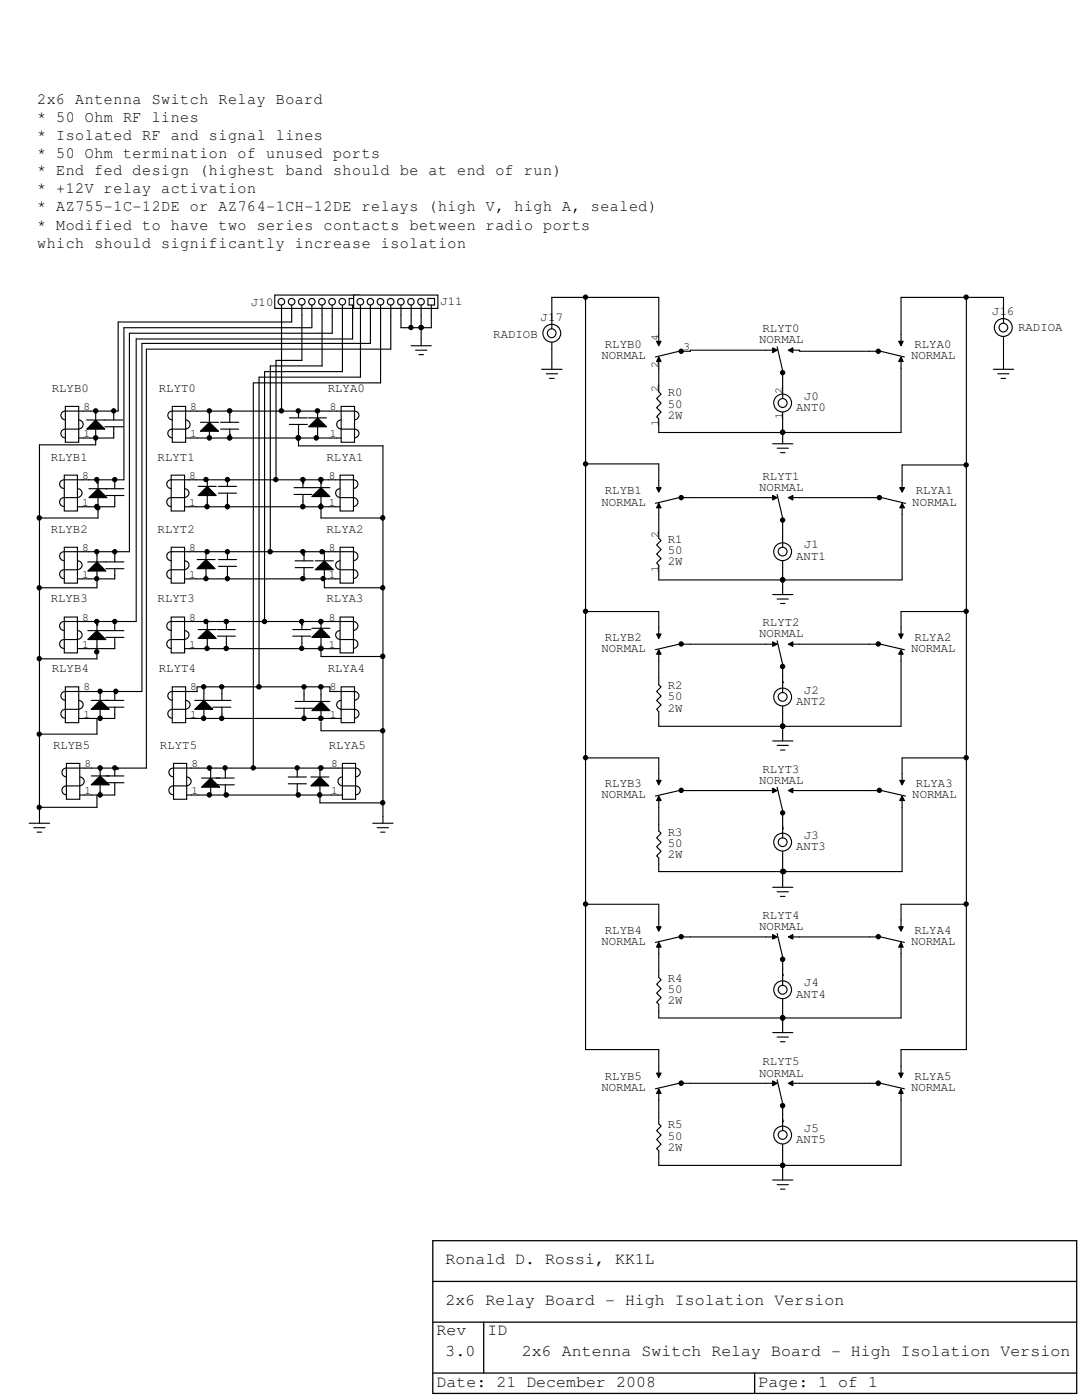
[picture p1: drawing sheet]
<svg xmlns="http://www.w3.org/2000/svg" width="216mm" height="279mm" viewBox="0 0 216 279" stroke-linecap="round" stroke-linejoin="round" font-family="sans-serif">
<path d="M180.5 69l-4.8 1.1 4.8 1.1M180.7 98.2l-4.8 1.1 4.8 1.2M180.5 127.4l-4.8 1.2 4.8 1.1M180.7 156.6l-4.8 1.2 4.8 1.1M180.5 185.8l-4.8 1.2 4.8 1.1M180.5 215.1l-4.8 1.1 4.8 1.1" fill="none" stroke="#fff" stroke-width=".22"/>
<g fill="#000">
<path d="M179.8 71.2l.4 .9h-.9zM179.3 68.1h.9l-.4 .9zM179.5 97.3h1l-.5 .9zM180 100.5l.5 .8h-1zM179.8 129.7l.4 .9h-.9zM179.3 126.5h.9l-.4 .9zM180 158.9l.5 .9h-1zM179.5 155.7h1l-.5 .9zM179.8 188.1l.4 .9h-.9zM179.3 185h.9l-.4 .8zM179.8 217.3l.4 .9h-.9zM179.3 214.2h.9l-.4 .9z"/>
<circle cx="175.3" cy="70.1" r=".43"/>
<circle cx="175.5" cy="99.3" r=".43"/>
<circle cx="175.3" cy="128.5" r=".43"/>
<circle cx="175.5" cy="157.7" r=".43"/>
<circle cx="175.3" cy="186.9" r=".43"/>
<circle cx="175.2" cy="216.2" r=".44"/>
</g>
<g fill="none" stroke="#000" stroke-width=".22">
<path d="M173.5 70.1h1.3M175.7 70.1l4.8 1.1M179.3 68.1h.9l-.4 .9zM179.8 71.2l.4 .9h-.9zM179.8 66.8v1.3M179.8 72.1v1.4M173.7 99.3h1.3M175.9 99.3l4.8 1.2M179.5 97.3h1l-.5 .9zM180 96v1.3M180 100.5l.5 .8h-1zM180 101.3v1.4"/>
<path d="M173.5 128.6h1.3M175.7 128.6l4.8 1.1M179.3 126.5h.9l-.4 .9zM179.8 129.7l.4 .9h-.9zM179.8 125.2v1.3M179.8 130.6v1.3M173.7 157.8h1.3M175.9 157.8l4.8 1.1M179.5 155.7h1l-.5 .9zM180 158.9l.5 .9h-1zM180 154.4v1.3M180 159.8v1.3"/>
<path d="M173.5 187h1.3M175.7 187l4.8 1.1M179.3 185h.9l-.4 .8zM179.8 188.1l.4 .9h-.9zM179.8 183.6v1.4M179.8 189v1.3M173.5 216.2h1.3M175.7 216.2l4.8 1.1M179.3 214.2h.9l-.4 .9zM179.8 217.3l.4 .9h-.9zM179.8 212.8v1.4M179.8 218.2v1.4"/>
<circle cx="175.3" cy="70.1" r=".43"/>
<circle cx="175.5" cy="99.3" r=".43"/>
<circle cx="175.3" cy="128.5" r=".43"/>
<circle cx="175.5" cy="157.7" r=".43"/>
<circle cx="175.3" cy="186.9" r=".43"/>
<circle cx="175.2" cy="216.2" r=".44"/>
</g>
<circle cx="156.2" cy="168.1" r="1.78" fill="#fff"/>
<circle cx="156.2" cy="168.1" r="1.78" fill="none" stroke="#000" stroke-width=".22"/>
<circle cx="156.2" cy="168.1" r=".88" fill="#fff"/>
<g fill="none" stroke="#000" stroke-width=".22">
<path d="M154.2 147.9h4M155.1 148.8h2.2M155.7 149.7h.9M156.2 146.5v1.4M154.2 177.1h4M155.1 178h2.2M155.7 178.9h.9M156.2 165v2.2M156.2 169.9v1.3M156.2 175.7v1.4"/>
<circle cx="156.2" cy="168.1" r=".88"/>
</g>
<circle cx="156.2" cy="197.5" r="1.78" fill="#fff"/>
<circle cx="156.2" cy="197.5" r="1.78" fill="none" stroke="#000" stroke-width=".22"/>
<circle cx="156.2" cy="197.5" r=".89" fill="#fff"/>
<g fill="none" stroke="#000" stroke-width=".22">
<path d="M156.2 194.4v2.2M156.2 199.3v1.4"/>
<circle cx="156.2" cy="197.5" r=".89"/>
</g>
<circle cx="156.2" cy="226.5" r="1.78" fill="#fff"/>
<circle cx="156.2" cy="226.5" r="1.78" fill="none" stroke="#000" stroke-width=".22"/>
<circle cx="156.2" cy="226.5" r=".88" fill="#fff"/>
<g fill="none" stroke="#000" stroke-width=".22">
<path d="M156.2 223.4v2.2M156.2 228.3v1.4"/>
<circle cx="156.2" cy="226.5" r=".88"/>
</g>
<circle cx="156.2" cy="139.1" r="1.78" fill="#fff"/>
<circle cx="156.2" cy="139.1" r="1.78" fill="none" stroke="#000" stroke-width=".22"/>
<circle cx="156.2" cy="139.1" r=".88" fill="#fff"/>
<g fill="none" stroke="#000" stroke-width=".22">
<path d="M154.2 118.7h4M155.1 119.5h2.2M156.2 117.3v1.4M155.7 120.4h.9M156.2 136v2.2M156.2 140.9v1.3"/>
<circle cx="156.2" cy="139.1" r=".88"/>
</g>
<circle cx="156.2" cy="110.1" r="1.78" fill="#fff"/>
<circle cx="156.2" cy="110.1" r="1.78" fill="none" stroke="#000" stroke-width=".22"/>
<circle cx="156.2" cy="110.1" r=".88" fill="#fff"/>
<g fill="none" stroke="#000" stroke-width=".22">
<path d="M154.2 88.6h4M155.1 89.4h2.2M155.7 90.3h.9M156.2 87.2v1.4M156.2 107v2.2M156.2 111.9v1.4"/>
<circle cx="156.2" cy="110.1" r=".88"/>
</g>
<circle cx="156.2" cy="80.4" r="1.78" fill="#fff"/>
<circle cx="156.2" cy="80.4" r="1.78" fill="none" stroke="#000" stroke-width=".22"/>
<circle cx="156.2" cy="80.4" r=".89" fill="#fff"/>
<g fill="none" stroke="#000" stroke-width=".22">
<path d="M131 68.1h.9l-.5 .9zM131.4 71.2l.5 .9h-.9zM131.4 66.8v1.3M131.4 72.1v1.4M135.5 70.1l-4.7 1.1M136.4 70.1h1.4M152.8 69.9h1.4M154.2 69.4l.9 .5-.9 .5zM155.1 69.2l1.1 4.8M156.2 74.8v1.4M156.2 77.3v2.2M157.3 69.9l.9-.5v1z"/>
<path d="M158.2 69.9h1.4M131 97.3h.9l-.5 .9zM131.4 96v1.3M135.5 99.3l-4.7 1.2M136.4 99.3h1.4M152.8 99.3h1.4M154.2 98.9l.9 .4-.9 .5zM155.1 98.7l1.1 4.7M156.2 82.3v1.3M157.3 99.3l.9-.4v.9zM158.2 99.3h1.4M131.4 100.5l.5 .8h-.9z"/>
<path d="M131.4 101.3v1.4M156.2 104.3v1.3M131 126.5h.9l-.5 .9zM131.4 129.7l.5 .9h-.9zM131.4 125.2v1.3M131.4 130.6v1.3M135.5 128.6l-4.7 1.1M136.4 128.6h1.4M152.8 128.6h1.4M154.2 128.1l.9 .5-.9 .4zM155.1 127.9l1.1 4.7M156.2 133.5v1.3"/>
<path d="M157.3 128.6l.9-.5v.9zM158.2 128.6h1.4M131 155.7h.9l-.5 .9zM131.4 158.9l.5 .9h-.9zM131.4 154.4v1.3M131.4 159.8v1.3M135.5 157.8l-4.7 1.1M136.4 157.8h1.4M152.8 157.8h1.4M154.2 157.3l.9 .5-.9 .4zM155.1 157.1l1.1 4.7M157.3 157.8l.9-.5v.9z"/>
<path d="M158.2 157.8h1.4M156.2 162.7v1.3M131 185h.9l-.5 .8zM131.4 188.1l.5 .9h-.9zM131.4 183.6v1.4M131.4 189v1.3M135.5 187l-4.7 1.1M136.4 187h1.4M152.8 187h1.4M154.2 186.5l.9 .5-.9 .4zM155.1 186.3l1.1 4.7M156.2 191.9v1.4"/>
<path d="M157.3 187l.9-.5v.9zM158.2 187h1.4M131 214.2h.9l-.5 .9zM131.4 217.3l.5 .9h-.9zM131.4 212.8v1.4M131.4 218.2v1.4M135.5 216.2l-4.7 1.1M136.4 216.2h1.4M152.8 216.2h1.4M154.2 215.7l.9 .5-.9 .5zM154.2 206.1h4M155.1 215.5l1.1 4.7"/>
<path d="M155.1 207h2.2M155.7 207.9h.9M156.2 204.7v1.4M157.3 216.2l.9-.5v1zM158.2 216.2h1.4M154.2 235.5h4M155.1 236.4h2.2M155.7 237.3h.9M156.2 221.1v1.4M156.2 234.2v1.3"/>
<circle cx="135.9" cy="70.1" r=".43"/>
<circle cx="156.2" cy="74.4" r=".43"/>
<circle cx="135.9" cy="99.3" r=".43"/>
<circle cx="156.2" cy="80.4" r=".89"/>
<circle cx="156.2" cy="103.8" r=".43"/>
<circle cx="135.9" cy="128.5" r=".43"/>
<circle cx="156.2" cy="133" r=".43"/>
<circle cx="135.9" cy="157.7" r=".43"/>
<circle cx="156.2" cy="162.2" r=".43"/>
<circle cx="135.9" cy="186.9" r=".43"/>
<circle cx="156.2" cy="191.4" r=".44"/>
<circle cx="135.9" cy="216.2" r=".44"/>
<circle cx="156.2" cy="220.7" r=".44"/>
</g>
<path d="M130.8 69l4.7 1.1-4.7 1.1M155.1 69.2l1.1 4.8 1.1-4.8M130.8 98.2l4.7 1.1-4.7 1.2M155.1 98.7l1.1 4.7 1.1-4.7M130.8 127.4l4.7 1.2-4.7 1.1M155.1 127.9l1.1 4.7 1.1-4.7M130.8 156.6l4.7 1.2-4.7 1.1M155.1 157.1l1.1 4.7 1.1-4.7M130.8 185.8l4.7 1.2-4.7 1.1M155.1 186.3l1.1 4.7 1.1-4.7M130.8 215.1l4.7 1.1-4.7 1.1M155.1 215.5l1.1 4.7 1.1-4.7" fill="none" stroke="#fff" stroke-width=".22"/>
<g fill="#000">
<path d="M131.4 71.2l.5 .9h-.9zM131 68.1h.9l-.5 .9zM154.2 69.4l.9 .5-.9 .5zM157.3 69.9l.9-.5v1zM131 97.3h.9l-.5 .9zM154.2 98.9l.9 .4-.9 .5zM157.3 99.3l.9-.4v.9zM131.4 100.5l.5 .8h-.9zM131.4 129.7l.5 .9h-.9zM131 126.5h.9l-.5 .9zM154.2 128.1l.9 .5-.9 .4zM157.3 128.6l.9-.5v.9z"/>
<path d="M131.4 158.9l.5 .9h-.9zM131 155.7h.9l-.5 .9zM154.2 157.3l.9 .5-.9 .4zM157.3 157.8l.9-.5v.9zM131.4 188.1l.5 .9h-.9zM131 185h.9l-.5 .8zM154.2 186.5l.9 .5-.9 .4zM157.3 187l.9-.5v.9zM131.4 217.3l.5 .9h-.9zM131 214.2h.9l-.5 .9zM154.2 215.7l.9 .5-.9 .5zM157.3 216.2l.9-.5v1z"/>
<circle cx="135.9" cy="70.1" r=".43"/>
<circle cx="156.2" cy="74.4" r=".43"/>
<circle cx="135.9" cy="99.3" r=".43"/>
<circle cx="156.2" cy="103.8" r=".43"/>
<circle cx="135.9" cy="128.5" r=".43"/>
<circle cx="156.2" cy="133" r=".43"/>
<circle cx="135.9" cy="157.7" r=".43"/>
<circle cx="156.2" cy="162.2" r=".43"/>
<circle cx="135.9" cy="186.9" r=".43"/>
<circle cx="156.2" cy="191.4" r=".44"/>
<circle cx="135.9" cy="216.2" r=".44"/>
<circle cx="156.2" cy="220.7" r=".44"/>
</g>
<circle cx="110.1" cy="66.5" r="1.78" fill="#fff"/>
<circle cx="110.1" cy="66.5" r="1.78" fill="none" stroke="#000" stroke-width=".22"/>
<circle cx="110.1" cy="66.5" r=".88" fill="#fff"/>
<g fill="none" stroke="#000" stroke-width=".22">
<path d="M108.1 73.7h4M109 74.6h2.3M109.6 75.5h1M110.1 63.4v2.2M110.1 68.3v1.4M110.1 72.3v1.4"/>
<circle cx="110.1" cy="66.5" r=".88"/>
</g>
<circle cx="200.2" cy="65.4" r="1.78" fill="#fff"/>
<circle cx="200.2" cy="65.4" r="1.78" fill="none" stroke="#000" stroke-width=".22"/>
<circle cx="200.2" cy="65.4" r=".87" fill="#fff"/>
<g fill="none" stroke="#000" stroke-width=".22">
<path d="M198.2 73.7h4.1M199.1 74.6h2.2M199.8 75.5h.9M200.2 62.3v2.2M200.2 67.2v1.3M200.2 72.3v1.4M17.7 99.3l1.9-1.8 1.7 1.8zM17.7 97.5h7M19.6 96.2v1.3M19.6 99.3v1.4M21.1 98.9h3.6M22.9 96.2v1.3"/>
<path d="M22.9 98.9v1.3M39.5 97.1h3.6M40 86.1l1.8-1.8 1.8 1.8zM40 84.3h3.6M41.4 97.1l1.7 1.8h-3.6zM41.4 95.8v1.3M41.4 98.9v1.3M41.8 82.9v1.4M41.8 86.1v1.3M43.6 97.1h3.6M43.6 98.4h3.6M44 84.3h3.6"/>
<path d="M44 85.6h3.6M45.4 95.8v1.3M45.4 98.4v1.4M45.8 82.9v1.4M45.8 85.6v1.4M57.7 83.4h3.6M57.7 84.7h3.6M58.7 97.3h7.1M58.7 98.7h3.5M59.6 82v1.4M59.6 84.7v1.4M60.5 96v1.3"/>
<path d="M60.5 98.7v1.3M61.6 83.4h3.6M62.2 99.1l1.9-1.8 1.7 1.8zM63.4 83.4l1.8 1.8h-3.6zM63.4 82v1.4M63.4 85.2v1.3M64.1 96v1.3M64.1 99.1v1.4M17.5 114l1.8-1.9 1.8 1.9zM17.5 112.1h7.2M19.3 110.8v1.3M19.3 114v1.3"/>
<path d="M21.1 113.5h3.6M22.9 110.8v1.3M22.9 113.5v1.3M39.3 111.7h3.6M41.1 111.7l1.8 1.8h-3.6zM41.1 110.4v1.3M41.1 113.5v1.3M43.6 111.7h3.6M43.6 113h3.6M45.4 110.4v1.3M45.4 113v1.4M58.9 111.9h3.6"/>
<path d="M58.9 113.3h3.6M60.7 110.6v1.3M60.7 113.3v1.3M62.9 113.7l1.8-1.8 1.8 1.8zM62.9 111.9h3.6M64.7 110.6v1.3M64.7 113.7v1.4M17.5 127.6l1.8-1.7 1.8 1.7zM17.5 125.9h7.2M18.2 139.8h6.5M19.3 124.5v1.4M19.3 127.6v1.4"/>
<path d="M20 139.8l1.8 1.8h-3.6zM20 138.4v1.4M21.1 127.2h3.6M22.9 124.5v1.4M22.9 127.2v1.4M22.9 138.4v1.4M38.9 139.8h7.2M39.5 127.4l1.9-1.8 1.7 1.8zM39.5 125.6h3.6M40.7 138.4v1.4M41.4 124.3v1.3M41.4 127.4v1.4"/>
<path d="M43.4 125.6h3.5M43.4 127h3.5M44.3 138.4v1.4M45.2 124.3v1.3M45.2 127v1.3M58.4 125.6h3.6M58.4 127h3.6M58.9 140h6.9M60.2 124.3v1.3M60.2 127v1.3M60.7 138.6v1.4M62.2 127.2l1.9-1.8 1.7 1.8z"/>
<path d="M62.2 125.4h3.6M64.1 124v1.4M64.1 127.2v1.4M64.1 138.6v1.4M18.2 156.6l1.8-1.7 1.8 1.7zM18.2 154.9h6.5M20 141.6v1.3M20 153.5v1.4M20 156.6v1.4M21.1 156.2h3.6M21.1 141.1h3.6M22.9 141.1v1.4"/>
<path d="M22.9 153.5v1.4M22.9 156.2v1.3M38.9 141.6l1.8-1.8 1.8 1.8zM40.2 155.3h6.5M40.7 141.6v1.3M42 155.3l1.8 1.8h-3.6zM42 153.9v1.4M42 157.1v1.4M42.5 141.1h3.6M43.1 156.6h3.6M44.3 141.1v1.4M45 153.9v1.4"/>
<path d="M45 156.6v1.4M57.5 155.1h3.6M57.5 156.4h3.6M58.9 141.4h3.6M59.3 153.7v1.4M59.3 156.4v1.4M60.7 141.4v1.3M62 156.8l1.8-1.7 1.8 1.7zM62 155.1h3.6M62.2 141.8l1.9-1.8 1.7 1.8zM63.8 153.7v1.4M63.8 156.8v1.4"/>
<path d="M64.1 141.8v1.4M5.8 164.3h4.1M6.7 165.2h2.3M7.4 166.1h.9M7.9 162.9v1.4M74.4 164.3h4M75.3 165.2h2.2M75.9 166.1h.9M76.4 162.9v1.4"/>
<circle cx="200.2" cy="65.4" r=".87"/>
</g>
<g fill="#000">
<path d="M17.7 99.3l1.9-1.8 1.7 1.8zM41.4 97.1l1.7 1.8h-3.6zM40 86.1l1.8-1.8 1.8 1.8zM63.4 83.4l1.8 1.8h-3.6zM62.2 99.1l1.9-1.8 1.7 1.8zM19.3 112.1l1.8 1.9h-3.6zM41.1 111.7l1.8 1.8h-3.6zM62.9 113.7l1.8-1.8 1.8 1.8zM17.5 127.6l1.8-1.7 1.8 1.7zM20 139.8l1.8 1.8h-3.6zM38.9 141.6l1.8-1.8 1.8 1.8zM39.5 127.4l1.9-1.8 1.7 1.8z"/>
<path d="M64.1 140l1.7 1.8h-3.6zM64.1 125.4l1.7 1.8h-3.6zM20 154.9l1.8 1.7h-3.6zM42 155.3l1.8 1.8h-3.6zM62 156.8l1.8-1.7 1.8 1.7z"/>
</g>
<path d="M68.3 152.4h2.7v7.1h-2.7z" fill-rule="evenodd" fill="#fff"/>
<path d="M66.1 153.3h4.9a.87 .87 0 0 1 .9 .9 .87 .87 0 0 1-.9 .8M66.1 158.7h2.2M68.3 155.1a.87 .87 0 0 0-.9 .8 .87 .87 0 0 0 .9 .9M68.3 152.4h2.7v7.1h-2.7zM68.3 156.8h2.7a.89 .89 0 0 1 .9 .9 .89 .89 0 0 1-.9 .9" fill="none" stroke="#000" stroke-width=".22"/>
<path d="M34.6 152.4h2.7v7.1h-2.7z" fill-rule="evenodd" fill="#fff"/>
<path d="M34.6 153.3a.87 .87 0 0 0-.9 .9 .87 .87 0 0 0 .9 .8M34.6 156.8a.89 .89 0 0 0-.9 .9 .89 .89 0 0 0 .9 .9M34.6 152.4h2.7v7.1h-2.7zM34.6 153.3h4.9M34.6 156.8h2.7M37.3 155.1a.87 .87 0 0 1 .8 .8 .87 .87 0 0 1-.8 .9M37.3 158.7h2.2" fill="none" stroke="#000" stroke-width=".22"/>
<path d="M13.3 152.4h2.6v7.1h-2.6z" fill-rule="evenodd" fill="#fff"/>
<path d="M13.2 153.3a.87 .87 0 0 0-.8 .9 .87 .87 0 0 0 .8 .8M13.2 156.8a.89 .89 0 0 0-.8 .9 .89 .89 0 0 0 .8 .9M13.3 152.4h2.6v7.1h-2.6zM13.3 153.3h4.9M13.3 156.8h2.7M15.9 155.1a.87 .87 0 0 1 .9 .8 .87 .87 0 0 1-.9 .9M16 158.7h2.2" fill="none" stroke="#000" stroke-width=".22"/>
<path d="M68.1 137.1h2.6v7.1h-2.6z" fill-rule="evenodd" fill="#fff"/>
<path d="M65.8 138h5M68.1 137.1h2.6v7.1h-2.6zM68.1 139.8a.87 .87 0 0 0-.9 .9 .87 .87 0 0 0 .9 .8M70.7 138a.87 .87 0 0 1 .9 .9 .87 .87 0 0 1-.9 .8M65.8 143.4h2.3M68.1 141.6h2.7M70.7 141.6a.89 .89 0 0 1 .9 .9 .89 .89 0 0 1-.9 .8" fill="none" stroke="#000" stroke-width=".22"/>
<path d="M34.4 137.1h2.6v7.1h-2.6z" fill-rule="evenodd" fill="#fff"/>
<path d="M34.3 138a.87 .87 0 0 0-.8 .9 .87 .87 0 0 0 .8 .8M34.4 137.1h2.6v7.1h-2.6zM34.4 138h4.9M37 139.8a.87 .87 0 0 1 .9 .9 .87 .87 0 0 1-.9 .8M34.3 141.6a.89 .89 0 0 0-.8 .9 .89 .89 0 0 0 .8 .8M34.4 141.6h2.7M37.1 143.4h2.2" fill="none" stroke="#000" stroke-width=".22"/>
<path d="M13 137.1h2.7v7.1h-2.7z" fill-rule="evenodd" fill="#fff"/>
<path d="M13 137.1h2.7v7.1h-2.7zM15.7 139.8a.87 .87 0 0 1 .9 .9 .87 .87 0 0 1-.9 .8M18 138h-5a.87 .87 0 0 0-.9 .9 .87 .87 0 0 0 .9 .8M15.7 141.6h-2.7a.89 .89 0 0 0-.9 .9 .89 .89 0 0 0 .9 .8M15.7 143.4h2.3" fill="none" stroke="#000" stroke-width=".22"/>
<path d="M67.9 123.1h2.6v7.2h-2.6z" fill-rule="evenodd" fill="#fff"/>
<path d="M65.6 124h5M65.6 129.5h2.3M67.8 125.9a.87 .87 0 0 0-.8 .8 .87 .87 0 0 0 .8 .9M67.9 123.1h2.6v7.2h-2.6zM67.9 127.6h2.7M70.5 124a.89 .89 0 0 1 .9 .9 .89 .89 0 0 1-.9 .9M70.5 127.6a.89 .89 0 0 1 .9 .9 .89 .89 0 0 1-.9 .9" fill="none" stroke="#000" stroke-width=".22"/>
<path d="M34.2 123.1h2.6v7.2h-2.6z" fill-rule="evenodd" fill="#fff"/>
<path d="M34.1 124a.89 .89 0 0 0-.8 .9 .89 .89 0 0 0 .8 .9M34.1 127.6a.89 .89 0 0 0-.8 .9 .89 .89 0 0 0 .8 .9M34.2 123.1h2.6v7.2h-2.6zM34.2 124h4.9M34.2 127.6h2.7M36.8 125.9a.87 .87 0 0 1 .9 .8 .87 .87 0 0 1-.9 .9M36.9 129.5h2.2" fill="none" stroke="#000" stroke-width=".22"/>
<path d="M12.8 123.1h2.7v7.2h-2.7z" fill-rule="evenodd" fill="#fff"/>
<path d="M12.8 124a.89 .89 0 0 0-.9 .9 .89 .89 0 0 0 .9 .9M12.8 127.6a.89 .89 0 0 0-.9 .9 .89 .89 0 0 0 .9 .9M12.8 123.1h2.7v7.2h-2.7zM12.8 124h4.9M12.8 127.6h2.7M15.5 125.9a.87 .87 0 0 1 .9 .8 .87 .87 0 0 1-.9 .9M15.5 129.5h2.2" fill="none" stroke="#000" stroke-width=".22"/>
<path d="M67.9 109.2h2.6v7.2h-2.6z" fill-rule="evenodd" fill="#fff"/>
<path d="M65.6 110.1h5M65.6 115.5h2.3M67.8 111.9a.87 .87 0 0 0-.8 .9 .87 .87 0 0 0 .8 .9M67.9 109.2h2.6v7.2h-2.6zM67.9 113.7h2.7M70.5 110.1a.89 .89 0 0 1 .9 .9 .89 .89 0 0 1-.9 .9M70.5 113.7a.89 .89 0 0 1 .9 .9 .89 .89 0 0 1-.9 .9" fill="none" stroke="#000" stroke-width=".22"/>
<path d="M34.2 109.2h2.6v7.2h-2.6z" fill-rule="evenodd" fill="#fff"/>
<path d="M34.1 110.1a.89 .89 0 0 0-.8 .9 .89 .89 0 0 0 .8 .9M34.1 113.7a.89 .89 0 0 0-.8 .9 .89 .89 0 0 0 .8 .9M34.2 109.2h2.6v7.2h-2.6zM34.2 110.1h4.9M34.2 113.7h2.7M36.8 111.9a.87 .87 0 0 1 .9 .9 .87 .87 0 0 1-.9 .9M36.9 115.5h2.2" fill="none" stroke="#000" stroke-width=".22"/>
<path d="M12.8 109.2h2.7v7.2h-2.7z" fill-rule="evenodd" fill="#fff"/>
<path d="M12.8 110.1a.89 .89 0 0 0-.9 .9 .89 .89 0 0 0 .9 .9M12.8 113.7a.89 .89 0 0 0-.9 .9 .89 .89 0 0 0 .9 .9M12.8 109.2h2.7v7.2h-2.7zM12.8 110.1h4.9M15.5 111.9a.87 .87 0 0 1 .9 .9 .87 .87 0 0 1-.9 .9h-2.7M15.5 115.5h2.2" fill="none" stroke="#000" stroke-width=".22"/>
<path d="M12.8 94.8h2.7v7.2h-2.7z" fill-rule="evenodd" fill="#fff"/>
<path d="M12.8 95.8a.87 .87 0 0 0-.9 .8 .87 .87 0 0 0 .9 .9M12.8 99.3a.89 .89 0 0 0-.9 .9 .89 .89 0 0 0 .9 .9M12.8 94.8h2.7v7.2h-2.7zM12.8 95.8h4.9M12.8 99.3h2.7M15.5 97.5a.87 .87 0 0 1 .9 .9 .87 .87 0 0 1-.9 .9M15.5 101.1h2.2" fill="none" stroke="#000" stroke-width=".22"/>
<path d="M34.2 94.8h2.6v7.2h-2.6z" fill-rule="evenodd" fill="#fff"/>
<path d="M34.1 95.8a.87 .87 0 0 0-.8 .8 .87 .87 0 0 0 .8 .9M34.1 99.3a.89 .89 0 0 0-.8 .9 .89 .89 0 0 0 .8 .9M34.2 94.8h2.6v7.2h-2.6zM34.2 95.8h4.9M34.2 99.3h2.7M36.8 97.5a.87 .87 0 0 1 .9 .9 .87 .87 0 0 1-.9 .9M36.9 101.1h2.2" fill="none" stroke="#000" stroke-width=".22"/>
<path d="M67.9 94.8h2.6v7.2h-2.6z" fill-rule="evenodd" fill="#fff"/>
<g fill="none" stroke="#000" stroke-width=".22">
<path d="M17.3 83.8h7.2M19.1 83.8l1.8 1.8h-3.6zM19.1 82.5v1.3M19.1 85.6v1.4M20.9 85.2h3.6M22.7 82.5v1.3M22.7 85.2v1.3M65.6 95.8h5M67.8 97.5a.87 .87 0 0 0-.8 .9 .87 .87 0 0 0 .8 .9M67.9 94.8h2.6v7.2h-2.6zM67.9 99.3h2.7M70.5 95.8a.87 .87 0 0 1 .9 .8 .87 .87 0 0 1-.9 .9"/>
<path d="M70.5 99.3a.89 .89 0 0 1 .9 .9 .89 .89 0 0 1-.9 .9M65.6 101.1h2.3"/>
</g>
<path d="M19.1 83.8l1.8 1.8h-3.6z" fill="#000"/>
<path d="M13 81.1h2.7v7.2h-2.7z" fill-rule="evenodd" fill="#fff"/>
<path d="M13 81.1h2.7v7.2h-2.7zM15.7 83.8a.89 .89 0 0 1 .9 .9 .89 .89 0 0 1-.9 .9M15.7 85.6h-2.7a.87 .87 0 0 0-.9 .9 .87 .87 0 0 0 .9 .9M15.7 87.4h2.3M18 82h-5a.87 .87 0 0 0-.9 .9 .87 .87 0 0 0 .9 .9" fill="none" stroke="#000" stroke-width=".22"/>
<path d="M68.1 81.1h2.6v7.2h-2.6z" fill-rule="evenodd" fill="#fff"/>
<path d="M65.8 82h5M65.8 87.4h2.3M68.1 81.1h2.6v7.2h-2.6zM68.1 83.8a.89 .89 0 0 0-.9 .9 .89 .89 0 0 0 .9 .9M68.1 85.6h2.7M70.7 82a.87 .87 0 0 1 .9 .9 .87 .87 0 0 1-.9 .9M70.7 85.6a.87 .87 0 0 1 .9 .9 .87 .87 0 0 1-.9 .9" fill="none" stroke="#000" stroke-width=".22"/>
<path d="M34.4 81.1h2.6v7.2h-2.6z" fill-rule="evenodd" fill="#fff"/>
<path d="M82 69h4.1M82.9 69.9h2.3M83.6 70.8h.9M84 67.6v1.4M34.3 82a.87 .87 0 0 0-.8 .9 .87 .87 0 0 0 .8 .9M34.3 85.6a.87 .87 0 0 0-.8 .9 .87 .87 0 0 0 .8 .9M34.4 81.1h2.6v7.2h-2.6zM34.4 82h4.9M34.4 85.6h2.7M37 83.8a.89 .89 0 0 1 .9 .9 .89 .89 0 0 1-.9 .9M37.1 87.4h2.2" fill="none" stroke="#000" stroke-width=".22"/>
<path d="M54.8 58.9h16.8v2.7h-16.8z" fill-rule="evenodd" fill="#fff"/>
<path d="M54.8 58.9h16.8v2.7h-16.8z" fill="none" stroke="#000" stroke-width=".22"/>
<path d="M69.7 59.6h1.3v1.3h-1.3z" fill-rule="evenodd" fill="#fff"/>
<path d="M69.7 59.6h1.3v1.3h-1.3z" fill="none" stroke="#000" stroke-width=".22"/>
<circle cx="68.3" cy="60.2" r=".66" fill="#fff"/>
<circle cx="68.3" cy="60.2" r=".66" fill="none" stroke="#000" stroke-width=".22"/>
<circle cx="66.3" cy="60.2" r=".66" fill="#fff"/>
<circle cx="66.3" cy="60.2" r=".66" fill="none" stroke="#000" stroke-width=".22"/>
<circle cx="64.2" cy="60.2" r=".66" fill="#fff"/>
<circle cx="64.2" cy="60.2" r=".66" fill="none" stroke="#000" stroke-width=".22"/>
<circle cx="62.2" cy="60.2" r=".65" fill="#fff"/>
<circle cx="62.2" cy="60.2" r=".65" fill="none" stroke="#000" stroke-width=".22"/>
<circle cx="60.2" cy="60.2" r=".66" fill="#fff"/>
<circle cx="60.2" cy="60.2" r=".66" fill="none" stroke="#000" stroke-width=".22"/>
<circle cx="58.2" cy="60.2" r=".66" fill="#fff"/>
<circle cx="58.2" cy="60.2" r=".66" fill="none" stroke="#000" stroke-width=".22"/>
<circle cx="56.1" cy="60.2" r=".66" fill="#fff"/>
<g fill="none" stroke="#000" stroke-width=".22">
<path d="M56.2 60.9v2M58.2 60.9v2M60.2 60.9v2M62.2 60.9v2M64.3 60.9v2M66.3 60.9v2M68.3 60.9v2M70.4 60.9v2"/>
<circle cx="56.1" cy="60.2" r=".66"/>
</g>
<path d="M70.6 58.9h16.8v2.7h-16.8z" fill-rule="evenodd" fill="#fff"/>
<path d="M70.6 58.9h16.8v2.7h-16.8z" fill="none" stroke="#000" stroke-width=".22"/>
<path d="M85.4 59.6h1.3v1.3h-1.3z" fill-rule="evenodd" fill="#fff"/>
<path d="M85.4 59.6h1.3v1.3h-1.3z" fill="none" stroke="#000" stroke-width=".22"/>
<circle cx="84" cy="60.2" r=".66" fill="#fff"/>
<circle cx="84" cy="60.2" r=".66" fill="none" stroke="#000" stroke-width=".22"/>
<circle cx="82" cy="60.2" r=".65" fill="#fff"/>
<circle cx="82" cy="60.2" r=".65" fill="none" stroke="#000" stroke-width=".22"/>
<circle cx="80" cy="60.2" r=".66" fill="#fff"/>
<circle cx="80" cy="60.2" r=".66" fill="none" stroke="#000" stroke-width=".22"/>
<circle cx="78" cy="60.2" r=".66" fill="#fff"/>
<circle cx="78" cy="60.2" r=".66" fill="none" stroke="#000" stroke-width=".22"/>
<circle cx="75.9" cy="60.2" r=".66" fill="#fff"/>
<circle cx="75.9" cy="60.2" r=".66" fill="none" stroke="#000" stroke-width=".22"/>
<circle cx="73.9" cy="60.2" r=".65" fill="#fff"/>
<circle cx="73.9" cy="60.2" r=".65" fill="none" stroke="#000" stroke-width=".22"/>
<circle cx="71.9" cy="60.2" r=".66" fill="#fff"/>
<g fill="none" stroke="#000" stroke-width=".22">
<path d="M116.8 59.4v150.1h14.6v3.3M192.8 59.4v150.1h-13v3.3M56.2 62.9v19.1M58.2 62.9v1.4h-34.6v17.7h-5.6M60.2 62.9v9h-5.1v23.9M62.2 62.9v2.5h-37.5v30.4h-7M64.3 62.9v10.1h-10.4v37.1M66.3 62.9v3.6h-40.5v43.6h-8.1M68.3 62.9v11.3h-15.5v49.8M70.4 62.9v4.7h-43.2v56.4h-9.5M71.9 60.9v14.4h-20.2v61.8M73.9 60.9v7.6h-45.6v69.5h-10.3"/>
<path d="M75.9 60.9v15.5h-25.4v76.9M78 60.9v8.8h-48.8v83.6h-11M80 60.9v4.5h6.1v-4.5M82 60.9v4.5M84 60.9v6.7M110.1 63.4v-4h21.3v7.4M110.1 69.7v2.6M131.4 73.5v4.7l.5 .5-.9 .8 .9 1-.9 .9 .9 .9-.9 .8 .4 .5v2.7h48.4v-12.8M152.8 69.9h-15v.2M156.2 76.2v1.1M159.6 69.9v.2h13.9M200.2 62.3v-2.9h-20.4v7.4"/>
<path d="M200.2 68.5v3.8M19.1 87v1.8h-11.2v74.1M19.1 82v.5M19.3 95.8v.6h.3v-.2M22.7 86.5v.9h-4.7M22.7 82v.5M22.9 95.8v.4M39.1 95.8h26.5M39.3 87.4h26.5M39.3 82h26.5M41.8 87.4h.1M41.8 82v.9"/>
<path d="M45.4 95.8h.1M45.4 99.8v1.3M45.8 86.7h.1M45.8 82v.9M45.8 86.7v.7M59.6 82h.1M59.6 86.1v2.9h16.8v73.9M60.5 96.4h.1M60.5 95.8v.6M60.5 100v1.1M63.4 82h.1M63.4 86.5v.9"/>
<path d="M64.1 96.4h.1M64.1 95.8v.6M116.8 92.6h14.6v3.4M137.8 99.3h15M156.2 83.6v3.6M159.6 99.3h14.1M192.8 92.8h-12.8v3.2M19.3 101.1v.2h.3M19.3 110.1v.7M19.3 115.3v2h-11.4M19.6 100.7v2.7h-11.7M22.9 100.2v.9h-5.2"/>
<path d="M22.9 110.1v.7M22.9 114.8v.7h-5.2M39.1 110.1h26.5M39.1 115.5h26.5M39.1 101.1h26.5M41.1 110.1v.3M41.1 114.8v.7M41.4 100.2v.9M45.4 110.1v.3M45.4 114.4v1.1M60.5 110.1v.7h.2v-.2M60.7 114.6v.9"/>
<path d="M64.1 101.3h.1M64.1 100.5v2.9h12.3M64.3 110.1v-.2h.4v.7M64.5 115.5v.2h.2M64.7 115.1v2.2h11.7M131.4 102.7v4.7l.5 .5-.9 .9 .9 .9-.9 .9 .9 .9-.9 .9 .4 .4v2.9h48.6v-13M156.2 105.6v1.4M156.2 113.3v4M19.3 124.7h.1M19.3 124v.7M19.3 129v2.5h-11.4M20 138v.4"/>
<path d="M22.9 124v.5M22.9 128.6v.9h-5.2M23.2 138v.4h-.3M39.1 124h26.5M39.1 129.5h26.5M39.3 138v-.9h26.5v.9M40.7 137.1v1.3M41.4 124v.3M41.4 128.8v.7M44.3 137.1v1.3M45.2 124v.3M45.2 128.3v1.2"/>
<path d="M60.2 124.7h.1M60.2 124v.7M60.2 128.3v1.2M60.7 137.1v1.5M64.1 124.5h.1M64.1 124v.5M64.1 128.6v2.4h12.3M64.1 137.1v1.5M116.8 122h14.6v3.2M131.4 131.9v4.8l.5 .4-.9 .9 .9 .9-.9 .9 .9 .9-.9 .9 .4 .4v2.9h48.4v-13M137.8 128.6h15M156.2 136.2h.1"/>
<path d="M156.2 134.8v1.4M159.6 128.6h13.9M192.8 122h-13v3.2M19.3 143.4v3.1h-11.4M19.3 158.7v2.4h-11.4M20 153.7h.1M20 142.9v.5M20 153.3v.4M20 158v.7M22.9 157.5v1.2h-4.7M22.9 142.5v.9h-4.9M23.6 153.3v.2h-.7"/>
<path d="M39.3 143.4h26.5M39.5 158.7h26.6M39.5 153.3h26.6M40.7 142.9v.5M41.8 153.3v.4h.2v.2M42 158.5v.2M44.3 142.5v.9M45 153.3v.6M45 158v.5h.2v.2M59.3 153.3v.4M59.3 157.8v.9M60.7 142.7v.7"/>
<path d="M63.8 158.2v2h12.6M64.1 143.2v.2M64.1 144.1v1.7h12.3M64.1 153.3v.4h-.3M116.8 151.3h14.6v3.1M137.8 157.8h15M156.2 142.2v4.3M159.6 157.8h14.1M192.8 151.3h-12.8v3.1M131.4 161.1v4.8l.5 .4-.9 .9 .9 .9-.9 .9 .9 .9-.9 .9 .4 .4v2.7h48.6v-12.8M156.2 165.4h.1M156.2 164v1.4"/>
<path d="M156.2 171.2v4.5M116.8 180.5h14.6v3.1M131.4 190.3v4.8l.5 .4-.9 .9 .9 .9-.9 .9 .9 .9-.9 .9 .4 .4v2.8h48.4v-12.9M137.8 187h15M156.2 194.6h.1M156.2 193.3v1.3M159.6 187h13.9M192.8 180.5h-13v3.1M131.4 219.6v4.7l.5 .4-.9 .9 .9 .9-.9 .9 .9 .9-.9 .9 .4 .5v2.9h48.4v-13M137.8 216.2h15M156.2 200.7v4M159.6 216.2h13.9"/>
<path d="M156.2 223.8h.1M156.2 222.5v1.3M156.2 229.7v4.5"/>
<circle cx="116.8" cy="59.3" r=".43"/>
<circle cx="192.8" cy="59.3" r=".43"/>
<circle cx="71.9" cy="60.2" r=".66"/>
<circle cx="82" cy="65.4" r=".43"/>
<circle cx="84" cy="65.4" r=".43"/>
<circle cx="19.1" cy="87.4" r=".44"/>
<circle cx="19.1" cy="82" r=".43"/>
<circle cx="19.3" cy="95.7" r=".43"/>
<circle cx="22.7" cy="82" r=".43"/>
<circle cx="22.9" cy="95.7" r=".43"/>
<circle cx="41.1" cy="95.7" r=".43"/>
<circle cx="41.8" cy="87.4" r=".44"/>
<circle cx="41.8" cy="82" r=".43"/>
<circle cx="45.4" cy="95.7" r=".43"/>
<circle cx="45.8" cy="87.4" r=".45"/>
<circle cx="45.8" cy="82" r=".44"/>
<circle cx="55" cy="95.7" r=".43"/>
<circle cx="56.2" cy="82" r=".44"/>
<circle cx="59.5" cy="87.4" r=".44"/>
<circle cx="59.5" cy="82" r=".43"/>
<circle cx="60.4" cy="95.7" r=".44"/>
<circle cx="63.1" cy="87.4" r=".44"/>
<circle cx="63.4" cy="82" r=".44"/>
<circle cx="64" cy="95.7" r=".44"/>
<circle cx="116.8" cy="92.6" r=".43"/>
<circle cx="156.2" cy="86.3" r=".43"/>
<circle cx="192.8" cy="92.8" r=".43"/>
<circle cx="7.8" cy="103.4" r=".44"/>
<circle cx="7.8" cy="117.3" r=".43"/>
<circle cx="19.3" cy="101.1" r=".44"/>
<circle cx="19.3" cy="115.5" r=".43"/>
<circle cx="19.3" cy="110.1" r=".43"/>
<circle cx="19.5" cy="101.3" r=".43"/>
<circle cx="22.9" cy="110.1" r=".43"/>
<circle cx="41.1" cy="115.5" r=".43"/>
<circle cx="41.3" cy="101.1" r=".44"/>
<circle cx="41.3" cy="110.1" r=".43"/>
<circle cx="45.4" cy="101.1" r=".44"/>
<circle cx="45.4" cy="115.5" r=".43"/>
<circle cx="45.4" cy="110.1" r=".43"/>
<circle cx="53.9" cy="110.1" r=".44"/>
<circle cx="60.4" cy="101.1" r=".45"/>
<circle cx="60.4" cy="115.5" r=".44"/>
<circle cx="60.4" cy="110.1" r=".44"/>
<circle cx="64" cy="101.1" r=".45"/>
<circle cx="64.3" cy="110.1" r=".43"/>
<circle cx="64.5" cy="115.5" r=".43"/>
<circle cx="76.4" cy="103.4" r=".44"/>
<circle cx="76.4" cy="117.3" r=".43"/>
<circle cx="156.2" cy="115.7" r=".44"/>
<circle cx="7.8" cy="131.4" r=".43"/>
<circle cx="19.3" cy="124" r=".43"/>
<circle cx="19.3" cy="130.1" r=".43"/>
<circle cx="20" cy="138" r=".43"/>
<circle cx="22.9" cy="124" r=".43"/>
<circle cx="23.1" cy="138" r=".43"/>
<circle cx="40.6" cy="137.1" r=".43"/>
<circle cx="41.1" cy="124" r=".43"/>
<circle cx="41.3" cy="129.4" r=".43"/>
<circle cx="44.2" cy="137.1" r=".43"/>
<circle cx="45.2" cy="124" r=".44"/>
<circle cx="45.2" cy="129.4" r=".44"/>
<circle cx="51.7" cy="137.1" r=".44"/>
<circle cx="52.8" cy="124" r=".43"/>
<circle cx="60.2" cy="124" r=".43"/>
<circle cx="60.2" cy="129.4" r=".43"/>
<circle cx="60.7" cy="137.1" r=".43"/>
<circle cx="64" cy="124" r=".44"/>
<circle cx="64" cy="129.4" r=".44"/>
<circle cx="64" cy="137.1" r=".44"/>
<circle cx="76.4" cy="131" r=".44"/>
<circle cx="116.8" cy="122" r=".43"/>
<circle cx="192.8" cy="122" r=".43"/>
<circle cx="7.8" cy="146.5" r=".43"/>
<circle cx="20" cy="143.4" r=".44"/>
<circle cx="20" cy="158.6" r=".44"/>
<circle cx="20" cy="153.2" r=".43"/>
<circle cx="22.9" cy="153.2" r=".43"/>
<circle cx="40.6" cy="143.4" r=".44"/>
<circle cx="41.8" cy="158.6" r=".44"/>
<circle cx="41.8" cy="153.2" r=".43"/>
<circle cx="44.2" cy="143.4" r=".44"/>
<circle cx="44.9" cy="153.2" r=".43"/>
<circle cx="45.1" cy="158.6" r=".45"/>
<circle cx="50.5" cy="153.2" r=".43"/>
<circle cx="59.3" cy="153.2" r=".43"/>
<circle cx="59.5" cy="158.6" r=".44"/>
<circle cx="60.6" cy="143.4" r=".44"/>
<circle cx="63.8" cy="158.6" r=".44"/>
<circle cx="64" cy="143.4" r=".45"/>
<circle cx="64" cy="153.2" r=".44"/>
<circle cx="76.4" cy="145.8" r=".43"/>
<circle cx="116.8" cy="151.2" r=".43"/>
<circle cx="156.2" cy="144.9" r=".44"/>
<circle cx="192.8" cy="151.2" r=".43"/>
<circle cx="7.8" cy="161.1" r=".43"/>
<circle cx="76.4" cy="160.2" r=".44"/>
<circle cx="156.2" cy="173.9" r=".44"/>
<circle cx="156.4" cy="173.9" r=".44"/>
<circle cx="116.8" cy="180.4" r=".43"/>
<circle cx="192.8" cy="180.4" r=".43"/>
<circle cx="156.2" cy="203.1" r=".44"/>
<circle cx="156.2" cy="232.6" r=".43"/>
</g>
<g fill="#000">
<circle cx="116.8" cy="59.3" r=".43"/>
<circle cx="192.8" cy="59.3" r=".43"/>
<circle cx="82" cy="65.4" r=".43"/>
<circle cx="84" cy="65.4" r=".43"/>
<circle cx="19.1" cy="87.4" r=".44"/>
<circle cx="19.1" cy="82" r=".43"/>
<circle cx="19.3" cy="95.7" r=".43"/>
<circle cx="22.7" cy="82" r=".43"/>
<circle cx="22.9" cy="95.7" r=".43"/>
<circle cx="41.1" cy="95.7" r=".43"/>
<circle cx="41.8" cy="87.4" r=".44"/>
<circle cx="41.8" cy="82" r=".43"/>
<circle cx="45.4" cy="95.7" r=".43"/>
<circle cx="45.8" cy="87.4" r=".45"/>
<circle cx="45.8" cy="82" r=".44"/>
<circle cx="55" cy="95.7" r=".43"/>
<circle cx="56.2" cy="82" r=".44"/>
<circle cx="59.5" cy="87.4" r=".44"/>
<circle cx="59.5" cy="82" r=".43"/>
<circle cx="60.4" cy="95.7" r=".44"/>
<circle cx="63.1" cy="87.4" r=".44"/>
<circle cx="63.4" cy="82" r=".44"/>
<circle cx="64" cy="95.7" r=".44"/>
<circle cx="116.8" cy="92.6" r=".43"/>
<circle cx="156.2" cy="86.3" r=".43"/>
<circle cx="192.8" cy="92.8" r=".43"/>
<circle cx="7.8" cy="103.4" r=".44"/>
<circle cx="7.8" cy="117.3" r=".43"/>
<circle cx="19.3" cy="101.1" r=".44"/>
<circle cx="19.3" cy="115.5" r=".43"/>
<circle cx="19.3" cy="110.1" r=".43"/>
<circle cx="19.5" cy="101.3" r=".43"/>
<circle cx="22.9" cy="110.1" r=".43"/>
<circle cx="41.1" cy="115.5" r=".43"/>
<circle cx="41.3" cy="101.1" r=".44"/>
<circle cx="41.3" cy="110.1" r=".43"/>
<circle cx="45.4" cy="101.1" r=".44"/>
<circle cx="45.4" cy="115.5" r=".43"/>
<circle cx="45.4" cy="110.1" r=".43"/>
<circle cx="53.9" cy="110.1" r=".44"/>
<circle cx="60.4" cy="101.1" r=".45"/>
<circle cx="60.4" cy="110.1" r=".44"/>
<circle cx="60.4" cy="115.5" r=".44"/>
<circle cx="64" cy="101.1" r=".45"/>
<circle cx="64.3" cy="110.1" r=".43"/>
<circle cx="64.5" cy="115.5" r=".43"/>
<circle cx="76.4" cy="103.4" r=".44"/>
<circle cx="76.4" cy="117.3" r=".43"/>
<circle cx="156.2" cy="115.7" r=".44"/>
<circle cx="7.8" cy="131.4" r=".43"/>
<circle cx="19.3" cy="130.1" r=".43"/>
<circle cx="19.3" cy="124" r=".43"/>
<circle cx="20" cy="138" r=".43"/>
<circle cx="22.9" cy="124" r=".43"/>
<circle cx="23.1" cy="138" r=".43"/>
<circle cx="40.6" cy="137.1" r=".43"/>
<circle cx="41.1" cy="124" r=".43"/>
<circle cx="41.3" cy="129.4" r=".43"/>
<circle cx="44.2" cy="137.1" r=".43"/>
<circle cx="45.2" cy="129.4" r=".44"/>
<circle cx="45.2" cy="124" r=".44"/>
<circle cx="51.7" cy="137.1" r=".44"/>
<circle cx="52.8" cy="124" r=".43"/>
<circle cx="60.2" cy="129.4" r=".43"/>
<circle cx="60.2" cy="124" r=".43"/>
<circle cx="60.7" cy="137.1" r=".43"/>
<circle cx="64" cy="129.4" r=".44"/>
<circle cx="64" cy="137.1" r=".44"/>
<circle cx="64" cy="124" r=".44"/>
<circle cx="76.4" cy="131" r=".44"/>
<circle cx="116.8" cy="122" r=".43"/>
<circle cx="192.8" cy="122" r=".43"/>
<circle cx="7.8" cy="146.5" r=".43"/>
<circle cx="20" cy="158.6" r=".44"/>
<circle cx="20" cy="143.4" r=".44"/>
<circle cx="20" cy="153.2" r=".43"/>
<circle cx="22.9" cy="153.2" r=".43"/>
<circle cx="40.6" cy="143.4" r=".44"/>
<circle cx="41.8" cy="158.6" r=".44"/>
<circle cx="41.8" cy="153.2" r=".43"/>
<circle cx="44.2" cy="143.4" r=".44"/>
<circle cx="44.9" cy="153.2" r=".43"/>
<circle cx="45.1" cy="158.6" r=".45"/>
<circle cx="50.5" cy="153.2" r=".43"/>
<circle cx="59.3" cy="153.2" r=".43"/>
<circle cx="59.5" cy="158.6" r=".44"/>
<circle cx="60.6" cy="143.4" r=".44"/>
<circle cx="63.8" cy="158.6" r=".44"/>
<circle cx="64" cy="143.4" r=".45"/>
<circle cx="64" cy="153.2" r=".44"/>
<circle cx="76.4" cy="145.8" r=".43"/>
<circle cx="116.8" cy="151.2" r=".43"/>
<circle cx="156.2" cy="144.9" r=".44"/>
<circle cx="192.8" cy="151.2" r=".43"/>
<circle cx="7.8" cy="161.1" r=".43"/>
<circle cx="76.4" cy="160.2" r=".44"/>
<circle cx="156.2" cy="173.9" r=".44"/>
<circle cx="156.4" cy="173.9" r=".44"/>
<circle cx="116.8" cy="180.4" r=".43"/>
<circle cx="192.8" cy="180.4" r=".43"/>
<circle cx="156.2" cy="203.1" r=".44"/>
<circle cx="156.2" cy="232.6" r=".43"/>
</g>
<path d="M86.4 255.7h128.4M86.4 247.6h128.4v30.5h-128.4zM86.4 263.9h128.4M86.4 274h128.4M96.5 263.9v10.1M150.6 274v4.1" fill="none" stroke="#000" stroke-width=".25"/>
<g font-size="3.3">
<text x="88.9" y="252.3">Ronald D. Rossi, KK1L</text>
<text x="88.9" y="260.4">2x6 Relay Board - High Isolation Version</text>
<text x="87.1" y="266.5">Rev</text>
<text x="97.3" y="266.5">ID</text>
<text x="88.9" y="270.6">3.0</text>
<text x="104.1" y="270.6">2x6 Antenna Switch Relay Board - High Isolation Version</text>
<text x="87.1" y="276.9">Date: 21 December 2008</text>
<text x="151.3" y="276.9">Page: 1 of 1</text>
</g>
<g font-size="3.2">
<text x="7.4" y="20.7">2x6 Antenna Switch Relay Board</text>
<text x="7.4" y="24.3">* 50 Ohm RF lines</text>
<text x="7.4" y="27.9">* Isolated RF and signal lines</text>
<text x="7.4" y="31.5">* 50 Ohm termination of unused ports</text>
<text x="7.4" y="35">* End fed design (highest band should be at end of run)</text>
<text x="7.4" y="38.6">* +12V relay activation</text>
<text x="7.4" y="42.2">* AZ755-1C-12DE or AZ764-1CH-12DE relays (high V, high A, sealed)</text>
<text x="7.4" y="45.8">* Modified to have two series contacts between radio ports</text>
<text x="7.4" y="49.4">which should significantly increase isolation</text>
</g>
<g font-size="2.5">
<text x="50.1" y="61.1">J10</text>
<text x="87.9" y="60.9">J11</text>
<text x="107.9" y="64.1">J17</text>
<text x="198" y="62.9">J16</text>
<text x="98.4" y="67.4">RADIOB</text>
<text x="120" y="71.7">NORMAL</text>
<text x="120.7" y="69.4">RLYB0</text>
<text x="151.5" y="68.5">NORMAL</text>
<text x="152.1" y="66.3">RLYT0</text>
<text x="181.8" y="71.7">NORMAL</text>
<text x="182.5" y="69.4">RLYA0</text>
<text x="203.2" y="66.1">RADIOA</text>
<text x="10.3" y="78.2">RLYB0</text>
<text x="31.7" y="78.2">RLYT0</text>
<text x="65.4" y="78.2">RLYA0</text>
<text x="133.3" y="83.6">2W</text>
<text x="133.3" y="79.1">R0</text>
<text x="133.3" y="81.4">50</text>
<text x="158.9" y="82">ANT0</text>
<text x="160.4" y="79.8">J0</text>
<text x="10.1" y="91.9">RLYB1</text>
<text x="31.5" y="91.9">RLYT1</text>
<text x="65.2" y="91.9">RLYA1</text>
<text x="152.1" y="95.7">RLYT1</text>
<text x="120" y="100.9">NORMAL</text>
<text x="120.7" y="98.6">RLYB1</text>
<text x="151.5" y="98">NORMAL</text>
<text x="182" y="100.9">NORMAL</text>
<text x="182.7" y="98.6">RLYA1</text>
<text x="10.1" y="106.3">RLYB2</text>
<text x="31.5" y="106.3">RLYT2</text>
<text x="65.2" y="106.3">RLYA2</text>
<text x="133.3" y="112.8">2W</text>
<text x="133.3" y="108.3">R1</text>
<text x="133.3" y="110.6">50</text>
<text x="158.9" y="111.7">ANT1</text>
<text x="160.4" y="109.4">J1</text>
<text x="10.1" y="120.2">RLYB3</text>
<text x="31.5" y="120.2">RLYT3</text>
<text x="65.2" y="120.2">RLYA3</text>
<text x="152.1" y="125">RLYT2</text>
<text x="120" y="130.1">NORMAL</text>
<text x="120.7" y="127.9">RLYB2</text>
<text x="151.5" y="127.2">NORMAL</text>
<text x="181.8" y="130.1">NORMAL</text>
<text x="182.5" y="127.9">RLYA2</text>
<text x="10.3" y="134.2">RLYB4</text>
<text x="31.7" y="134.2">RLYT4</text>
<text x="65.4" y="134.2">RLYA4</text>
<text x="133.3" y="137.5">R2</text>
<text x="133.3" y="142">2W</text>
<text x="133.3" y="139.8">50</text>
<text x="158.9" y="140.7">ANT2</text>
<text x="160.4" y="138.4">J2</text>
<text x="10.6" y="149.4">RLYB5</text>
<text x="31.9" y="149.4">RLYT5</text>
<text x="65.6" y="149.4">RLYA5</text>
<text x="152.1" y="154.2">RLYT3</text>
<text x="120" y="159.3">NORMAL</text>
<text x="120.7" y="157.1">RLYB3</text>
<text x="151.5" y="156.4">NORMAL</text>
<text x="182" y="159.3">NORMAL</text>
<text x="182.7" y="157.1">RLYA3</text>
<text x="133.3" y="166.8">R3</text>
<text x="160.4" y="167.4">J3</text>
<text x="133.3" y="171.2">2W</text>
<text x="133.3" y="169">50</text>
<text x="158.9" y="169.7">ANT3</text>
<text x="151.5" y="185.6">NORMAL</text>
<text x="152.1" y="183.4">RLYT4</text>
<text x="120" y="188.6">NORMAL</text>
<text x="120.7" y="186.3">RLYB4</text>
<text x="181.8" y="188.6">NORMAL</text>
<text x="182.5" y="186.3">RLYA4</text>
<text x="133.3" y="196">R4</text>
<text x="160.4" y="196.9">J4</text>
<text x="133.3" y="200.4">2W</text>
<text x="133.3" y="198.2">50</text>
<text x="158.9" y="199.1">ANT4</text>
<text x="120.7" y="215.5">RLYB5</text>
<text x="151.5" y="214.8">NORMAL</text>
<text x="152.1" y="212.6">RLYT5</text>
<text x="182.5" y="215.5">RLYA5</text>
<text x="120" y="217.8">NORMAL</text>
<text x="181.8" y="217.8">NORMAL</text>
<text x="133.3" y="225.2">R5</text>
<text x="133.3" y="227.4">50</text>
<text x="160.4" y="225.8">J5</text>
<text x="133.3" y="229.7">2W</text>
<text x="158.9" y="228.1">ANT5</text>
</g>
<g font-size="2.2">
<text x="131.4" y="68.1" transform="rotate(-90 131.4 68.1)">4</text>
<text x="136.4" y="69.9">3</text>
<text x="131.4" y="73.5" transform="rotate(-90 131.4 73.5)">2</text>
<text x="16.6" y="81.8">8</text>
<text x="38" y="81.8">8</text>
<text x="65.8" y="81.8">8</text>
<text x="131.4" y="78.2" transform="rotate(-90 131.4 78.2)">2</text>
<text x="156.1" y="83.6" transform="rotate(-90 156.1 83.6)">1</text>
<text x="156.1" y="78.7" transform="rotate(-90 156.1 78.7)">2</text>
<text x="16.6" y="87.2">1</text>
<text x="38" y="87.2">1</text>
<text x="65.8" y="87.2">1</text>
<text x="131.4" y="85" transform="rotate(-90 131.4 85)">1</text>
<text x="16.4" y="95.5">8</text>
<text x="37.8" y="95.5">8</text>
<text x="65.6" y="95.5">8</text>
<text x="16.4" y="101">1</text>
<text x="37.8" y="101">1</text>
<text x="65.6" y="101">1</text>
<text x="131.4" y="107.4" transform="rotate(-90 131.4 107.4)">2</text>
<text x="16.4" y="109.9">8</text>
<text x="37.8" y="109.9">8</text>
<text x="65.6" y="109.9">8</text>
<text x="16.4" y="115.3">1</text>
<text x="37.8" y="115.3">1</text>
<text x="65.6" y="115.3">1</text>
<text x="131.4" y="114.2" transform="rotate(-90 131.4 114.2)">1</text>
<text x="16.4" y="123.9">8</text>
<text x="37.8" y="123.9">8</text>
<text x="65.6" y="123.9">8</text>
<text x="16.4" y="129.2">1</text>
<text x="37.8" y="129.2">1</text>
<text x="65.6" y="129.2">1</text>
<text x="16.6" y="137.8">8</text>
<text x="38" y="137.8">8</text>
<text x="65.8" y="137.8">8</text>
<text x="16.6" y="143.2">1</text>
<text x="38" y="143.2">1</text>
<text x="65.8" y="143.2">1</text>
<text x="16.8" y="153.1">8</text>
<text x="38.2" y="153.1">8</text>
<text x="66.1" y="153.1">8</text>
<text x="16.8" y="158.5">1</text>
<text x="38.2" y="158.5">1</text>
<text x="66.1" y="158.5">1</text>
</g>
</svg>
